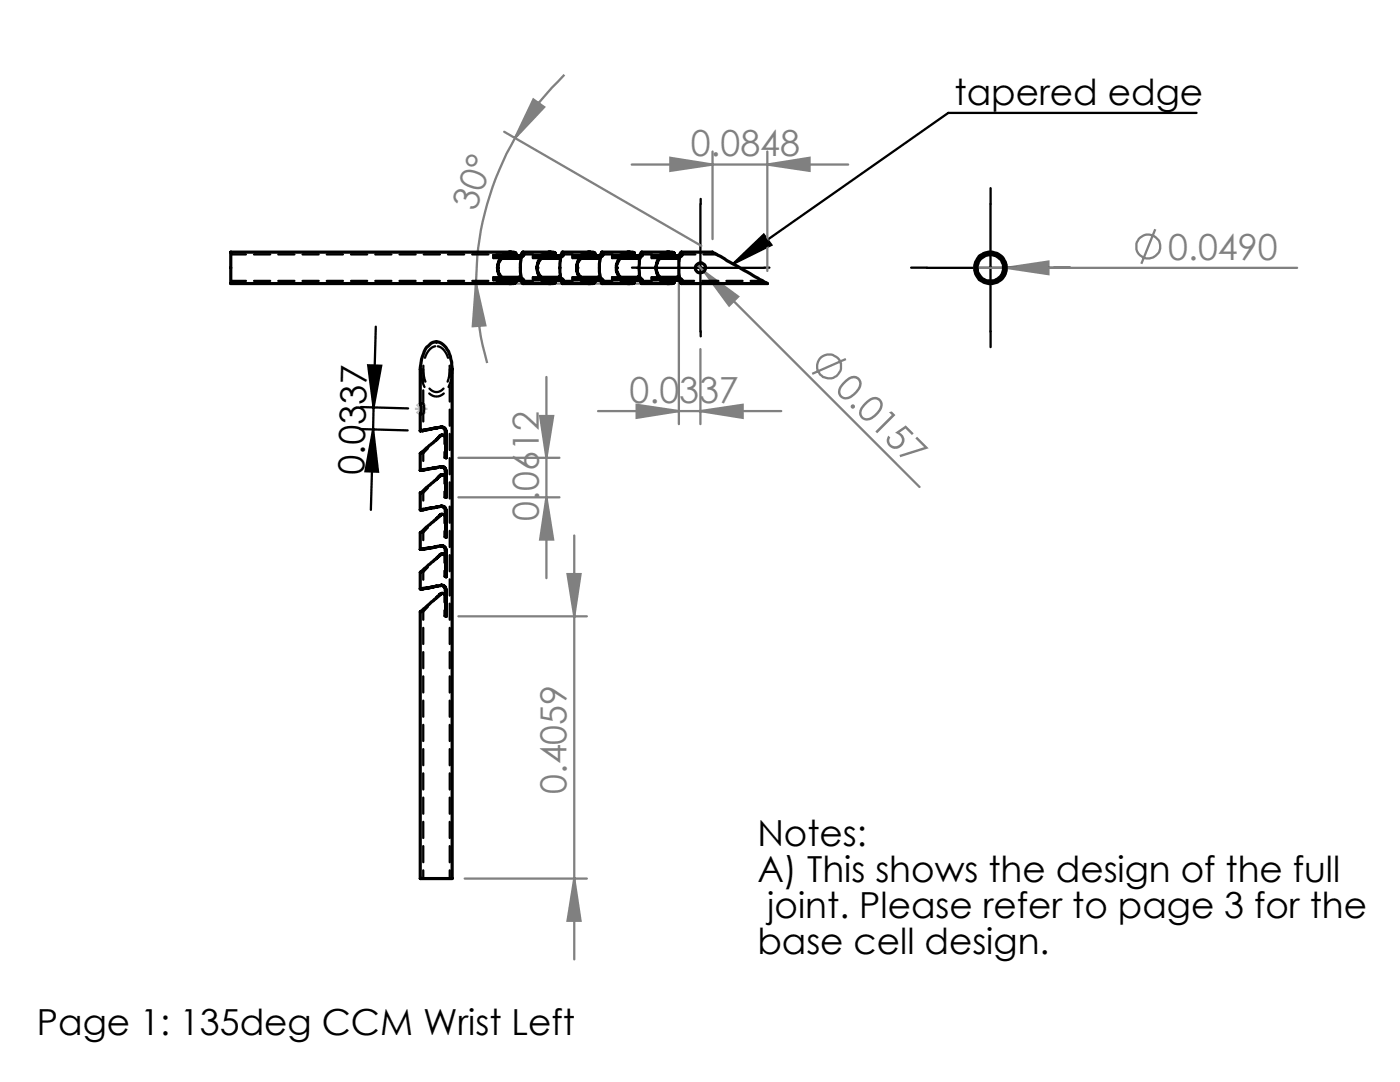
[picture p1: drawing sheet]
<svg xmlns="http://www.w3.org/2000/svg" width="110mm" height="85mm" viewBox="0 0 110 85" stroke-linecap="round" stroke-linejoin="round" font-family="sans-serif">
<g fill="none" stroke="#808080" stroke-width=".18">
<path d="M39.6 10.4l15.5 8.9M40.5 10.8a23.1 23.1 0 0 0-3.1 11.5M41.9 7.8l.9 .6-2.3 2.4zM44.3 5.9a22.3 22.3 0 0 0-3.8 4.9M49.6 12.9h17M52.7 12.4l3.3 .5-3.3 .5zM56 11.9v6.9M60.3 12.9l3.3-.5v1zM60.3 11.9v9.4M90.8 18l-1.1 2.7M36 36h8M36 39.1h8"/>
<path d="M36.4 22.3h16.1M37.4 22.3l.7 3.3h-1zM37.4 22.3a22.9 22.9 0 0 0 .9 6.2M42.4 32.7h1.1l-.6 3.3zM42.9 39.1l.6 3.3h-1.1zM42.9 29.6v15.8M47 32.3h14.4M50 31.8l3.3 .5-3.3 .5zM53.3 22v11.3M54.8 20.8l.5 .5M55 32.3l3.3-.5v1zM55 27.4v5.9"/>
<path d="M55.3 21.3l2.7 2-.7 .7zM55.3 21.3l16.9 17M66.5 28.2l-2.7 1.2M76.6 21h25.3M79.1 21l3.3-.5v1zM36 48.4h10.1M44.6 45.1h1l-.5 3.3zM45.1 42.1v33.3M36.5 69h9.6M45.1 69l.5 3.3h-1z"/>
<circle cx="90.2" cy="19.4" r=".94"/>
<circle cx="65.1" cy="28.8" r=".95"/>
</g>
<g fill="none" stroke="#000" stroke-width=".18">
<path d="M55 16v10.1M77.8 16v10.1M94 8.9h-19.5l-16.9 11.8M28.3 33.7l3.7 .1M28.4 32l3.7 .1M28.9 28.7h1.1l-.6 3.3zM29.3 33.7l.4 3.4-1-.1zM29.3 33.7l-.2 6.4M29.4 32l-.1 1.7M29.5 25.7l-.1 6.3M50 21h10M57.6 20.7l2.4-2.3 .6 .8z"/>
<path d="M72.8 21h10"/>
</g>
<path d="M32.6 32.1h1M32.7 31.8l.7 .7M33.1 31.6v1M33.4 31.8l-.7 .7" fill="none" stroke="#c0c0c0" stroke-width=".18"/>
<path d="M55.1 16v-.4M77.8 16v-1.2M50.1 21h-.4M55.1 26v.4M60.1 21h.4M72.8 21h-1.2M77.8 26v1.3M82.8 21h1.3" fill="none" stroke="#000" stroke-width=".18" stroke-dasharray="15.2 1.3 1.3 1.3"/>
<g fill="#000">
<path d="M57.6 20.7l2.4-2.3 .6 .8z"/>
<path d="M28.9 28.7h1.1l-.6 3.3zM29.3 33.7l.4 3.4-1-.1z"/>
</g>
<g fill="#808080">
<path d="M55.3 21.3l2.7 2-.7 .7z"/>
<path d="M79.1 21l3.3-.5v1z"/>
<path d="M55 32.3l3.3-.5v1zM50 31.8l3.3 .5-3.3 .5z"/>
<path d="M52.7 12.4l3.3 .5-3.3 .5zM60.3 12.9l3.3-.5v1z"/>
<path d="M41.9 7.8l.9 .6-2.3 2.4zM37.4 22.3l.7 3.3h-1z"/>
<path d="M45.1 69l.5 3.3h-1zM44.6 45.1h1l-.5 3.3z"/>
<path d="M42.4 32.7h1.1l-.6 3.3zM42.9 39.1l.6 3.3h-1.1z"/>
</g>
<g fill="none" stroke="#000" stroke-width=".25">
<path d="M40.2 19.8h-22.1v2.5h22.1M40.5 19.8v.3h.3M40.5 19.8a.96 .96 0 0 0-1.2 .5l-.2 .7M40.5 19.8v.3M43.3 19.8h-2.2a4.4 4.4 0 0 0 0 2.5h2.2M43.6 19.8v.3h.3M43.6 19.8a.96 .96 0 0 0-1.2 .5l-.2 .7M43.6 19.8v.3M46.4 19.8h-2.2a3.7 3.7 0 0 0 0 2.5h2.2M46.7 19.8v.3h.3M46.7 19.8a.96 .96 0 0 0-1.2 .5l-.1 .2-.1 .5M46.7 19.8v.3"/>
<path d="M49.5 19.8h-2.2a3.7 3.7 0 0 0 0 2.5h2.2M49.8 19.8v.3h.3M49.8 19.8a.99 .99 0 0 0-1.2 .5l-.2 .5v.2M49.8 19.8v.3M52.6 19.8h-2.2a3.7 3.7 0 0 0 0 2.5h2.2M52.9 19.8l.1 .3h.2M52.9 19.8a.99 .99 0 0 0-1.1 .5l-.3 .7M52.9 19.8v.3M53.4 19.9l.1-.1h2.5l4.3 2.5h-6.7a.6 .6 0 0 1-.3-.7v-1.2zM33 33.8v-1.3l.1-.2-.1-3.3a2.76 2.76 0 0 1 .9-2 .9 .9 0 0 1 1.2 .5 3.4 3.4 0 0 1 .4 1.5v40h-2.5v-20.9l1.6-1.4M34.3 39.8h.1M34.3 36.7h.1"/>
<path d="M34.3 33.6h.1M34.3 39.8l-1.3 .3M34.3 36.7l-1.3 .3M34.3 33.6l-1.3 .2M34.6 37.4l-.3 .3M34.6 34.2l-.3 .4M34.6 37.4h.1M34.6 34.2h.1M34.6 37.4l-1.6 1.3v1.4M34.6 34.2l-1.6 1.4v1.4M34.6 39.8l.4 .1 .1 .3M34.6 39.8h.1a.32 .32 0 0 1 .4 .4"/>
<path d="M34.6 39.8l.3 .1 .1 .3M34.6 36.7l.4 .1 .1 .3M34.6 36.7h.1a.32 .32 0 0 1 .4 .4M34.6 36.7l.3 .1 .1 .3M34.6 33.6l.3 .1 .1 .3M34.6 33.6l.4 .1 .1 .3M34.6 33.6h.1a.32 .32 0 0 1 .4 .4M34.6 39.8l-1.6 .3M34.6 36.7l-1.6 .3M34.6 33.6l-1.6 .2M34.7 39.8h.1M34.7 36.7h.1"/>
<path d="M34.7 33.6h.1M34.7 34.2h-.1M34.7 34.2h.1M34.8 37.3l-.2 .1M35 37.1h.1M35 34h.1M35 34v.3M35 37.1v.3M35.1 37.1v2l-.1-1.7-.1-.1-.3 .1M35.1 34v2l-.1-1.7-.1-.1h-.3M39.1 21a1.26 1.26 0 0 0 .9 1.3l.5-.1M39.1 21h.1"/>
<path d="M39.1 21a1.14 1.14 0 0 0 .9 1.1l.5-.1M39.4 20.3h1.4M39.4 21.8h1.4M39.5 21.9h.9l.1 .1M40.5 20.1a1.07 1.07 0 0 0-1.2 .3l-.2 .6M40.5 20.1l-.1 .1h-.9M40.5 22v.2M40.8 22h-.3v.2M40.8 22h.2zM40.8 21.8h.1M40.8 21.8v.2M40.8 20.1v.2"/>
<path d="M40.8 20.1h.2M40.9 20.3h-.1M41 20.1h-.2M42.2 21a1.26 1.26 0 0 0 .9 1.3l.5-.1M42.2 21h.1M42.2 21a1.14 1.14 0 0 0 .9 1.1l.5-.1M42.5 20.3h1.4M42.5 21.8h1.4M42.7 21.9h.8l.1 .1M43.6 20.1a1.07 1.07 0 0 0-1.2 .3l-.2 .6M43.6 20.1l-.1 .1h-.8M43.6 22v.2"/>
<path d="M43.9 22h-.3v.2M43.9 22h.2M43.9 21.8h.1M43.9 21.8v.2M43.9 20.1v.2M43.9 20.1h.2M44 20.3h-.1M44.1 20.1h-.2M45.3 21a1.2 1.2 0 0 0 .9 1.3l.5-.1M45.3 21h.1M45.3 21a1.07 1.07 0 0 0 .9 1.1l.5-.1M45.6 20.3h1.4"/>
<path d="M45.6 21.8h1.4M45.8 21.9h.8l.1 .1M46.7 20.1a1.07 1.07 0 0 0-1.2 .3l-.1 .2-.1 .4M46.7 20.1v.1h-.1h-.8M46.7 22v.2M47 22h-.3v.2M47 22h.2zM47 21.8h.2M47 21.8v.2M47 20.1v.2M47 20.1h.2M47.2 20.3h-.2"/>
<path d="M47.2 20.1h-.2M48.4 21a1.2 1.2 0 0 0 .9 1.3l.5-.1M48.4 21h.1M48.4 21a1.01 1.01 0 0 0 1 1.1l.4-.1M48.8 20.3h1.3M48.8 21.8h1.3M48.9 21.9h.8l.1 .1M49.8 20.1a1.1 1.1 0 0 0-1.2 .3l-.2 .4v.2M49.8 20.1v.1h-.1h-.8M49.8 22v.2M50.1 22h-.3v.2M50.1 22h.2z"/>
<path d="M50.1 21.8h.2M50.1 21.8v.2M50.1 20.1h.2M50.1 20.1v.2M50.3 20.3h-.2M50.3 20.1h-.2M51.5 21a1.2 1.2 0 0 0 .9 1.3l.5-.1M51.5 21h.1M51.5 21a1.16 1.16 0 0 0 1.1 1.1l.3-.1M51.9 20.3h1.3M51.9 21.8h1.3M52 21.9h.8l.2 .1h-.1"/>
<path d="M52.9 20.1a1.1 1.1 0 0 0-1.1 .3l-.3 .6M52.9 20.1h.1l-.2 .1h-.8M52.9 22v.2M53.2 22h-.2l-.1 .2M53.2 22h.2zM53.2 21.8h.2M53.2 21.8v.2M53.2 20.1v.2M53.2 20.1h.2M53.4 20.3h-.2M53.4 20.1h-.2M34.3 46.1h.1"/>
<path d="M34.3 42.9h.1M34.3 46.1l-1.3 .2M34.3 42.9l-1.3 .3M34.6 46.7l-.3 .3M34.6 43.6l-.3 .3M34.6 40.5l-.3 .3M34.6 46.7h.1M34.6 43.6h.1M34.6 40.5h.1M34.6 40.5l-1.6 1.4v1.3M34.6 43.6l-1.6 1.4v1.3M34.6 46l.3 .1 .1 .3"/>
<path d="M34.6 46l.3 .1 .2 .3M34.6 46h.1a.36 .36 0 0 1 .4 .4M34.6 42.9l.3 .1 .1 .3M34.6 42.9h.3l.2 .4M34.6 46l-1.6 .3M34.6 42.9l-1.6 .3M34.7 46h.1M34.7 42.9h.1M34.8 46.6l-.2 .1M34.8 43.5l-.2 .1M34.8 40.4l-.2 .1M35 46.4h.1"/>
<path d="M35 43.3h.1M35 40.2h.1M35 40.2v.3M35 43.3v.3M35 46.4v.3M35.1 40.2v2l-.1-1.7-.2-.1-.2 .1M35.1 43.3v2l-.1-1.7-.2-.1-.2 .1M35.1 46.4v2l-.1-1.6-.2-.2-.2 .1M35.1 46.8v.1M35.1 43.7v.1M35.1 40.6v.1"/>
<circle cx="55" cy="21.1" r=".39"/>
<circle cx="77.8" cy="21" r="1.05"/>
<circle cx="77.8" cy="21" r="1.24"/>
</g>
<g fill="none" stroke="#000" stroke-width=".18" stroke-dasharray="1.3 .6">
<path d="M40.5 19.9l-.1 .1M41.2 19.9v.1M41.2 19.9h.1M41.2 19.8h-.1M41.2 19.8l-.2 .2M41.2 19.8v.1M43.7 19.9l-.2 .1M44.3 19.9v.1M44.3 19.9h.1M44.3 19.8h-.1M44.3 19.8l-.2 .2M44.3 19.8v.1"/>
<path d="M46.8 19.9l-.2 .1M47.4 19.9v.1M47.4 19.9h.1M47.4 19.8h-.1M47.4 19.8l-.2 .2M47.4 19.8v.1M49.9 19.9l-.2 .1M50.5 19.9v.1M50.5 19.8h-.1M50.5 19.8l-.2 .2M50.5 19.8v.1M50.5 19.9h.1"/>
<path d="M53 19.9l-.1 .1M53.6 19.9v.1M53.6 19.9h.1M53.6 19.8h.1M53.6 19.8l-.2 .2M53.6 19.8v.1M33.1 32.5h.2M33.3 38.7h-.2M33.3 35.6h-.2M33.3 31.7h-.2M34.2 37.7l.1-.1M34.2 34.6l.1-.1"/>
<path d="M34.3 39.8h.1M34.3 36.7h.1M34.3 33.6h.1M34.6 37.3h.1M34.6 34.2h.1M34.6 39.8h-.3M34.6 36.6l-.3 .1M34.6 33.5l-.3 .1M34.6 39.8h.1M34.6 36.6h.1M34.6 33.5h.1M34.7 39.8h-.1"/>
<path d="M34.7 36.6h-.1M34.7 33.5h-.1M34.7 39.8h.1M34.7 36.6h.1M34.7 33.5h.1M34.7 37.3l.2 .1M34.7 34.2l.2 .1M34.9 39.1h.1M34.9 36h.1M35 37h.1M35 33.9h.1M35 37.4h-.1"/>
<path d="M35 34.3h-.1M35.1 37.5h.1M35.1 34.4h.1M38.8 20.3v-.1M38.8 21.8v.1M38.8 21.9v.1M38.8 20.2v-.2M40.3 22h.3M40.3 20.1h.3M40.3 22h.1M40.3 20.1h.1M40.4 22v-.1"/>
<path d="M40.4 20v.2M40.5 22.2l-.1-.2M40.6 22h-.3M40.6 20.1h-.3M40.9 21h.1M40.9 20.2l.3-.1M40.9 21.8l.3 .2M41 20.1l.2-.2M41 22l.2 .2M41.2 22.2v-.2M41.2 20.1v-.1M41.2 22.2l-.2-.2"/>
<path d="M41.2 22.2l-.1 .1M41.2 22.2h.1M41.2 20.1v-.2M41.2 22.2v-.1M41.9 20.3v-.1M41.9 21.8v.1M41.9 21.9v.1M41.9 20.2v-.2M43.4 22h.3M43.4 20.1h.3M43.4 22h.1M43.4 20.1h.1"/>
<path d="M43.5 22v-.1M43.5 20v.2M43.7 22.2l-.2-.2M43.7 22h-.3M43.7 20.1h-.3M44 21h.1M44.1 20.2l.2-.1M44.1 21.8l.2 .2M44.1 20.1l.2-.2M44.1 22l.2 .2M44.3 22.2v-.2M44.3 20.1v-.1"/>
<path d="M44.3 22.2l-.2-.2M44.3 22.2l-.1 .1M44.3 22.2h.1M44.3 20.1v-.2M44.3 22.2v-.1M45 20.3v-.1M45 21.8v.1M45 21.9v.1M45 20.2v-.2M46.5 22h.3M46.5 20.1h.3M46.5 22h.1"/>
<path d="M46.5 20.1h.1M46.6 22h-.1M46.6 20.1h-.1M46.6 22v-.1M46.6 20v.2M46.8 22.2l-.2-.2M46.8 22h-.3M46.8 20.1h-.3M47.1 21h.1M47.2 20.2l.2-.1M47.2 21.8l.2 .2M47.2 20.1l.2-.2"/>
<path d="M47.2 22l.2 .2M47.4 22.2v-.2M47.4 20.1v-.1M47.4 22.2l-.2-.2M47.4 22.2l-.1 .1M47.4 22.2h.1M47.4 20.1v-.2M47.4 22.2v-.1M48.1 20.3v-.1M48.1 21.8v.1M48.1 21.9v.1M48.1 20.2v-.2"/>
<path d="M49.6 22h.3M49.6 20.1h.3M49.6 22h.1M49.6 20.1h.1M49.7 22h-.1M49.7 20.1h-.1M49.7 22v-.1M49.7 20v.2M49.9 22.2l-.2-.2M49.9 22h-.3M49.9 20.1h-.3M50.2 21h.1"/>
<path d="M50.3 20.2l.2-.1M50.3 21.8l.2 .2M50.3 20.1l.2-.2M50.3 22l.2 .2M50.5 22.2v-.2M50.5 20.1v-.1M50.5 22.2l-.2-.2M50.5 22.2l-.1 .1M50.5 22.2h.1M50.5 20.1v-.2M50.5 22.2v-.1M51.2 20.3v-.1"/>
<path d="M51.2 21.8v.1M51.2 21.9v.1M51.2 20.2v-.2M52.7 22h.3M52.7 20.1h.3M52.7 22h.1M52.7 20.1h.1M52.8 22h-.1M52.8 20.1h-.1M52.9 22v-.1M52.9 20v.2M53 22.2l-.1-.2"/>
<path d="M53 22h-.3M53 20.1h-.3M53.3 21h.1M53.4 20.2l.2-.1M53.4 21.8l.2 .2M53.4 20.1l.2-.2M53.4 22l.2 .1M53.6 22.2v-.2M53.6 20.1v-.1M53.6 22.2h.1M53.6 22.2l-.2-.2M53.6 22.2v.1"/>
<path d="M53.6 20.1v-.2M53.6 22.2v-.1M33.3 48h-.2M33.3 44.9h-.2M33.3 41.8h-.2M34.2 47h.1M34.2 43.9h.1M34.2 40.8l.1-.1M34.3 46h.1M34.3 42.9h.1M34.6 46.7h.1M34.6 43.6h.1"/>
<path d="M34.6 40.5h.1M34.6 46h-.3M34.6 42.9h-.3M34.6 46h.1M34.6 42.9h.1M34.7 46h-.1M34.7 42.9h-.1M34.7 46h.1M34.7 42.9h.1M34.7 46.6l.2 .1M34.7 43.5l.2 .1M34.7 40.4l.2 .1"/>
<path d="M34.9 48.4h.1M34.9 45.3h.1M34.9 42.2h.1M35 46.4h.1M35 43.3h.1M35 40.2h.1M35 46.7h-.1M35 43.6h-.1M35 40.5h-.1M35.1 46.9h.1M35.1 43.8h.1M35.1 40.7h.1"/>
</g>
<g fill="none" stroke="#000" stroke-width=".18" stroke-dasharray="1.3 .6" stroke-dashoffset=".8">
<path d="M34.9 39.1v-1.7M34.9 36v-1.7M35 37.4v1.7M35 34.3v1.7M40.3 22h-1.5M40.3 20.1h-1.5M40.4 22h-1.6M40.4 20h-1.6M43.4 22h-1.5M43.4 20.1h-1.5M43.5 22h-1.6M43.5 20h-1.6"/>
<path d="M46.6 22h-1.6M46.6 20.1h-1.6M46.6 20h-1.6M49.7 22h-1.6M49.7 20.1h-1.6M49.7 20h-1.6M52.8 22h-1.6M52.8 20.1h-1.6M52.9 22h-1.7M52.9 20h-1.7M34.9 42.2v-1.7M34.9 45.3v-1.7"/>
<path d="M34.9 48.4v-1.7M35 46.7v1.7M35 43.6v1.7M35 40.5v1.7"/>
</g>
<path d="M33.3 32.5v-.4v-.4M38.8 20.2h.7M38.8 21.9h.7M41.9 20.2h.8M41.9 21.9h.8M45 20.2h.8M45 21.9h.8M48.1 20.2h.8M48.1 21.9h.8M51.2 20.2h.8M51.2 21.9h.8" fill="none" stroke="#000" stroke-width=".18" stroke-dasharray="1.3 .6" stroke-dashoffset=".4"/>
<path d="M39.4 20.3h-.6M39.4 21.8h-.6M42.6 20.3h-.7M42.6 21.8h-.7M45.7 20.3h-.7M45.7 21.8h-.7M48.8 20.3h-.7M48.8 21.8h-.7M51.9 20.3h-.7M51.9 21.8h-.7M53.6 22.1h6.4" fill="none" stroke="#000" stroke-width=".18" stroke-dasharray="1.3 .6" stroke-dashoffset=".3"/>
<path d="M41.2 22l-.1 .1-.1-.2-.1-.9M41.2 20h-.1l-.1 .2-.1 .8M44.3 22l-.1 .1-.1-.2-.1-.9M44.3 20h-.1l-.1 .2-.1 .8M47.4 20h-.1l-.1 .2-.1 .8M47.4 22l-.1 .1-.1-.2-.1-.9M50.5 22l-.1 .1-.1-.2-.1-.9M50.5 20h-.1l-.1 .2-.1 .8M53.6 22l-.1 .1-.1-.2-.1-.9M53.6 20h-.1l-.1 .2-.1 .8M33.3 48v21M35.3 69v-40" fill="none" stroke="#000" stroke-width=".18" stroke-dasharray="1.3 .6" stroke-dashoffset=".6"/>
<path d="M40.2 20h-22.1M18.1 22.1h22.1" fill="none" stroke="#000" stroke-width=".18" stroke-dasharray="1.3 .6" stroke-dashoffset=".1"/>
<path d="M43.3 20h-2.2M46.4 20h-2.2M49.5 20h-2.2M52.6 20h-2.2M41.1 22.1h2.2M44.2 22.1h2.2M47.3 22.1h2.2M50.4 22.1h2.2" fill="none" stroke="#000" stroke-width=".18" stroke-dasharray="1.3 .6" stroke-dashoffset=".5"/>
<path d="M56.4 20h-2.8M33.3 29v2.7" fill="none" stroke="#000" stroke-width=".18" stroke-dasharray="1.3 .6" stroke-dashoffset=".2"/>
<path d="M33.1 29a2.08 2.08 0 0 0 1.1 2.1 1.37 1.37 0 0 0 1.3-1.3v-.8" fill="none" stroke="#000" stroke-width=".18" stroke-dasharray="1.3 .6" stroke-dashoffset="-.2"/>
<path d="M33.3 38.7l1-1.1M33.3 35.6l1-1.1M33.3 38.7v1.3M33.3 35.6v1.3M33.3 32.5v1.3M33.3 48l1-1M33.3 44.9l1-1M33.3 41.8l1-1.1M33.3 44.9v1.4M33.3 41.8v1.3" fill="none" stroke="#000" stroke-width=".18" stroke-dasharray="1.3 .6" stroke-dashoffset=".7"/>
<path d="M34.3 27.2a1.45 1.45 0 0 0-1 1.5 1.99 1.99 0 0 0 .8 2.1 1.13 1.13 0 0 0 1.2-1.2 2.18 2.18 0 0 0-.8-2.4h-.2" fill="none" stroke="#000" stroke-width=".18" stroke-dasharray="1.3 .6" stroke-dashoffset="-.1"/>
<g font-size="2.8">
<text x="75" y="8.2">tapered edge</text>
<text x="28.6" y="37.3" transform="rotate(-88 28.6 37.3)">0.0337</text>
<text x="59.5" y="66.5">Notes:</text>
<text x="59.5" y="69.3">A) This shows the design of the full</text>
<text x="59.5" y="74.9">base cell design.</text>
<text x="60.3" y="72.1">joint. Please refer to page 3 for the</text>
<text x="2.9" y="81.3">Page 1: 135deg CCM Wrist Left</text>
</g>
<g font-size="2.8" fill="#808080">
<text x="37.4" y="16.6" transform="rotate(-71 37.4 16.6)">30°</text>
<text x="54.3" y="12.3">0.0848</text>
<text x="91.8" y="20.4">0.0490</text>
<text x="49.5" y="31.7">0.0337</text>
<text x="65.5" y="30.6" transform="rotate(45 65.5 30.6)">0.0157</text>
<text x="42.3" y="40.9" transform="rotate(-90 42.3 40.9)">0.0612</text>
<text x="44.5" y="62.4" transform="rotate(-90 44.5 62.4)">0.4059</text>
</g>
</svg>
